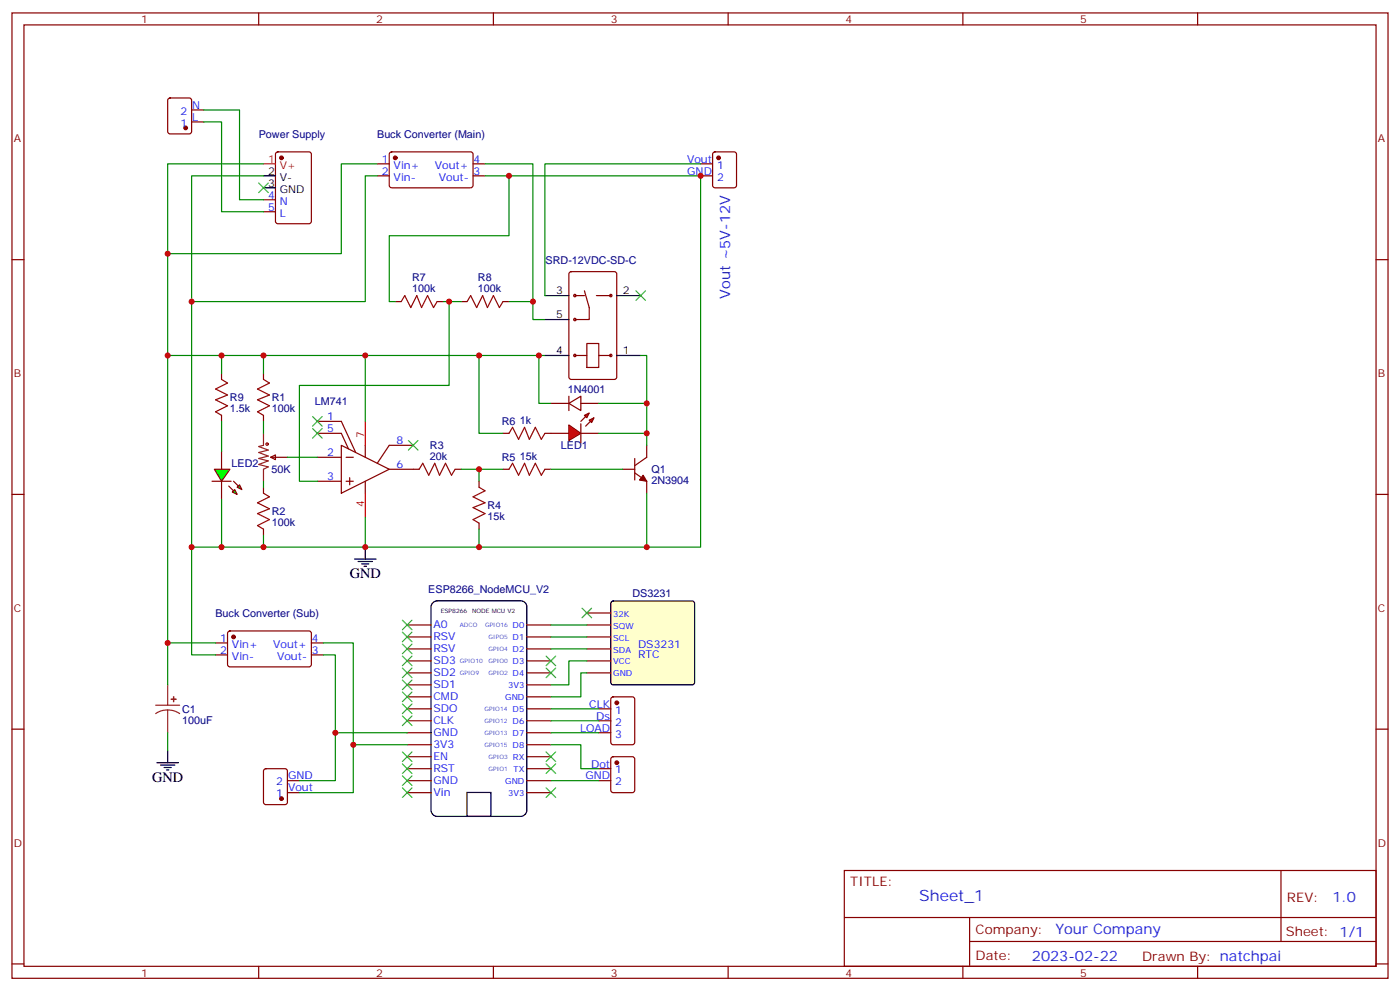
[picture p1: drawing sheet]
<svg xmlns="http://www.w3.org/2000/svg" width="412mm" height="292mm" viewBox="0 0 412 292" stroke-linecap="round" stroke-linejoin="round" font-family="sans-serif">
<g fill="none" stroke="#870000" stroke-width=".35">
<path d="M3.5 3.8h405.4v284.3h-405.4zM7.1 7.3h398.2v277.3h-398.2zM76.2 3.8v3.5M145.3 3.8v3.5M214.5 3.8v3.5M283.6 3.8v3.5M352.8 3.8v3.5M3.5 76.5h3.6M405.3 76.5h3.6M3.5 145.6h3.6M405.3 145.6h3.6M3.5 214.8h3.6"/>
<path d="M405.3 214.8h3.6M248.7 256.4h156.6v28.2h-156.6zM377.3 256.4v20.9M248.7 270.2h156.5M285.6 277.3h119.6M285.6 270.2v14.2M3.5 283.9h3.6M76.2 284.6v3.5M145.3 284.6v3.5M214.5 284.6v3.5M283.6 284.6v3.5M352.8 284.6v3.5"/>
<path d="M405.3 283.9h3.6"/>
</g>
<path d="M180.2 177.2l.4-.2h23.3l.5 .2 .2 .5v23.3l-.2 .5-.5 .2h-23.3l-.5-.2-.2-.5v-23.3z" fill="#ffc" stroke="#000" stroke-width=".35"/>
<g fill="none" stroke="#870000" stroke-width=".35">
<path d="M49.6 29.1l.5-.2h5.6l.7 .4v9.4l-.4 .7h-5.9l-.7-.4v-9.4zM56.4 35.9h3.6M56.4 32.4h3.6M77.6 58.8h3.5M81.4 44.9l.4-.2h9.2l.7 .5v20l-.4 .6-9.5 .1-.6-.5-.1-20zM111.1 48.3h3.6M111.1 51.8h3.6M114.9 44.9l.5-.2 23.5 .1 .4 .6v9.5l-.7 .4-23.5-.1-.4-.6v-9.2zM139.3 48.3h3.6M139.3 51.8h3.6M77.6 62.4h3.5M167.8 80.2l.5-.2h12.7l.6 .4 .1 30.7-.5 .6-12.9 .1-.7-.5v-30.6z"/>
<path d="M169.3 87.1h2.9M172.2 85.7l1.4 4.9v3.5h-4.3M175.7 87.1h4.2M77.6 110v1.8M162.3 118.8h5.3M167.6 118.8l3.5-2.1v4.2zM167.6 116.7v4.2M169.3 104.7h3.6M171.1 118.8h5.3M172.9 101.2h3.5v7h-3.5zM176.4 104.7h3.5M77.6 122.3v1.8"/>
<path d="M79.7 134.7l1.4-.7v1.4zM79.7 134.7h5M93.5 134.7h7M93.5 127.6h7l2.2 4.6M93.5 124.1h7l4.3 9.2M100.5 131.2l14.2 7-14.2 7.1zM102 134.7h2.1M107.6 131.2v3.5M114.7 138.2h8.8M121.7 131.2h-7l-3.6 5.3M134.1 138.2h1.7M148.2 138.2h1.7"/>
<path d="M160.5 138.2h1.8M183.4 138.2h3.6M187 139.3l3.5 2.4v3.6M187 135v6.4M190.5 131.2v3.5l-3.5 2.5M77.6 143.5v1.8M77.6 155.9v1.7M93.5 141.7h7M102 141.7h2.1M103 140.7v2.1M107.6 141.7v3.6M141.1 141.7v1.8"/>
<path d="M141.1 154.1v1.8M63.5 189.4h3.5M63.5 192.9h3.5M67.3 186l.4-.2 23.6 .1 .4 .6v9.5l-.7 .4h-23.5l-.5-.7v-9.2zM91.7 189.4h3.5M91.7 192.9h3.5M119.9 184.1h7.1M119.9 187.6h7.1M119.9 191.1h7.1M119.9 194.7h7.1M119.9 198.2h7.1M155.2 184.1h7.1"/>
<path d="M155.2 187.6h7.1M155.2 191.1h7.1M155.2 194.7h7.1M155.2 198.2h7.1M172.9 180.6h7M172.9 184.1h7M172.9 187.6h7M172.9 191.1h7M172.9 194.7h7M172.9 198.2h7M119.9 208.8h7.1M119.9 215.8h7.1"/>
<path d="M119.9 219.4h7.1M119.9 201.7h7.1M119.9 205.2h7.1M119.9 212.3h7.1M155.2 208.8h7.1M155.2 215.8h7.1M155.2 219.4h7.1M155.2 201.7h7.1M155.2 205.2h7.1M155.2 212.3h7.1M176.4 208.8h3.5M176.4 215.8h3.5"/>
<path d="M176.4 212.3h3.5M180.2 205.5l.4-.3h5.7l.6 .5 .1 13-.5 .6-5.9 .1-.6-.5-.1-12.9zM77.8 226.6l.5-.2h5.7l.6 .4 .1 9.5-.5 .6-5.9 .1-.6-.5-.1-9.4zM84.7 233.5h3.5M84.7 229.9h3.5M119.9 222.9h7.1M119.9 226.4h7.1M119.9 233.5h7.1M119.9 229.9h7.1M155.2 222.9h7.1M155.2 226.4h7.1M155.2 233.5h7.1"/>
<path d="M155.2 229.9h7.1M176.4 226.4h3.5M176.4 229.9h3.5M180.2 223.1l.4-.2h5.7l.6 .4 .1 9.5-.5 .6-5.9 .1-.6-.5-.1-9.4z"/>
<circle cx="169.3" cy="94.1" r=".35"/>
<circle cx="169.3" cy="87.1" r=".35"/>
<circle cx="179.9" cy="87.1" r=".35"/>
<circle cx="169.3" cy="104.7" r=".35"/>
<circle cx="179.9" cy="104.7" r=".35"/>
</g>
<g fill="none" stroke="#000" stroke-width=".35">
<path d="M77.6 51.8h3.5M77.6 55.3h3.5M160.5 87.1h7.1M160.5 94.1h7.1M181.7 87.1h7M160.5 104.7h7.1M181.7 104.7h7M104.4 164.7h6.4M105.5 165.4h4.2M106.5 166.1h2.2M107.2 166.8h.7M107.6 161.1v3.6"/>
<path d="M127.6 177.5l1.1-.5h24.7a1.76 1.76 0 0 1 1.8 1.7v60a1.89 1.89 0 0 1-1.8 1.8h-24.7a1.89 1.89 0 0 1-1.7-1.8v-60zM137.5 233.4h7.1v7.1h-7.1z"/>
</g>
<g fill="none" stroke="#008700" stroke-width=".35">
<path d="M60 35.9h5.3v26.5h12.3M60 32.4h10.6v26.4h7M49.4 104.7h58.2v19.4M84.7 134.7h8.8M162.3 138.2h21.1M107.6 152.3v8.8h-51.2M190.5 145.3v15.8h-82.9M95.2 192.9h3.6v22.9h21.1M95.2 189.4h8.9v30h15.8M162.3 184.1h10.6M162.3 187.6h10.6M162.3 191.1h10.6"/>
<path d="M172.9 194.7h-5.3v7h-5.3M172.9 198.2h-1.8v7h-8.8M98.8 215.8v14.1h-10.6M104.1 219.4v14.1h-15.9M162.3 219.4h8.8v7h5.3M162.3 208.8h14.1M162.3 212.3h14.1M162.3 215.8h14.1M162.3 229.9h14.1"/>
</g>
<g fill="#870000" stroke="#870000" stroke-width=".35">
<path d="M189.4 140l1.1 1.7-2.1-.3z"/>
<circle cx="181.7" cy="207" r=".53"/>
<circle cx="82.9" cy="235.2" r=".53"/>
<circle cx="181.7" cy="224.6" r=".53"/>
<circle cx="68.8" cy="187.6" r=".53"/>
<circle cx="116.4" cy="46.5" r=".53"/>
<circle cx="82.9" cy="46.5" r=".53"/>
<circle cx="54.7" cy="37.7" r=".53"/>
</g>
<g fill="none" stroke="#3c3" stroke-width=".35">
<path d="M76.2 53.9l2.8 2.8M79 53.9l-2.8 2.8M92.1 122.7l2.8 2.8M92.1 126.2l2.8 2.8M94.9 122.7l-2.8 2.8M94.9 126.2l-2.8 2.8M120.3 129.8l2.8 2.8M123.1 129.8l-2.8 2.8M171.4 179.1l2.9 2.9M174.3 179.1l-2.9 2.9M118.5 182.7l2.9 2.8M118.5 186.2l2.9 2.8"/>
<path d="M118.5 189.7l2.9 2.8M118.5 193.3l2.9 2.8M118.5 196.8l2.9 2.8M121.4 182.7l-2.9 2.8M121.4 186.2l-2.9 2.8M121.4 189.7l-2.9 2.8M121.4 193.3l-2.9 2.8M121.4 196.8l-2.9 2.8M160.9 193.3l2.8 2.8M160.9 196.8l2.8 2.8M163.7 193.3l-2.8 2.8M163.7 196.8l-2.8 2.8"/>
<path d="M118.5 200.3l2.9 2.8M118.5 203.8l2.9 2.9M118.5 207.4l2.9 2.8M118.5 210.9l2.9 2.8M121.4 200.3l-2.9 2.8M121.4 203.8l-2.9 2.9M121.4 207.4l-2.9 2.8M121.4 210.9l-2.9 2.8M118.5 221.5l2.9 2.8M118.5 225l2.9 2.8M118.5 228.5l2.9 2.9M118.5 232.1l2.9 2.8"/>
<path d="M121.4 232.1l-2.9 2.8M121.4 221.5l-2.9 2.8M121.4 225l-2.9 2.8M121.4 228.5l-2.9 2.9M160.9 221.5l2.8 2.8M160.9 225l2.8 2.8M160.9 232.1l2.8 2.8M163.7 221.5l-2.8 2.8M163.7 225l-2.8 2.8M163.7 232.1l-2.8 2.8"/>
</g>
<path d="M77.6 48.3h3.5M107.6 124.1v7.1M107.6 145.3v7" fill="none" stroke="#f00" stroke-width=".35"/>
<g fill="none" stroke="#a10000" stroke-width=".35">
<path d="M77.6 111.8l1.8 1-3.6 1.8 3.6 1.7-3.6 1.5 3.6 1.7-3.6 1.8 1.8 1M123.5 138.2l1-1.7 1.8 3.5 1.8-3.5 1.4 3.5 1.7-3.5 1.8 3.5 1.1-1.8M149.9 138.2l1.1-1.7 1.8 3.5 1.7-3.5 1.4 3.5 1.8-3.5 1.8 3.5 1-1.8M77.6 145.3l1.8 1-3.6 1.8 3.6 1.8-3.6 1.4 3.6 1.7-3.6 1.8 1.8 1.1M141.1 143.5l1.8 1.1-3.6 1.7 3.6 1.8-3.6 1.4 3.6 1.8-3.6 1.7 1.8 1.1"/>
<circle cx="78.7" cy="130.8" r=".35"/>
</g>
<path d="M77.6 127.6v3.6l-1.4 .3 2.8 1.1-2.8 .7 2.8 1-2.8 .7 2.8 .7-2.8 1.1 2.8 .7-1.4 .7v3.5" fill="none" stroke="#8c2424" stroke-width=".35"/>
<g fill="#f00" stroke="#870000" stroke-width=".35">
<path d="M167.6 125.2l3.5 2.4-3.5 2.2z"/>
<path d="M171.1 124.8v5.7z"/>
</g>
<g fill="#870000" stroke="#870000" stroke-width=".35">
<path d="M171.1 124.1l1.4-1.4z"/>
<path d="M173.9 124.1l-1.4 1.4z"/>
</g>
<g fill="#f00" stroke="#870000" stroke-width=".35">
<path d="M172.2 122.3l1.4-.7-.7 1.4z"/>
<path d="M173.6 123.8l1.4-.8-.7 1.5z"/>
</g>
<path d="M206.4 48.3h3.5M206.4 51.8h3.5M210.1 44.9l.5-.2h5.7l.6 .5 .1 9.4-.5 .7h-5.9l-.6-.4-.1-9.5zM116.4 88.8h1.8M128.8 88.8h1.7M135.8 88.8h1.8M148.2 88.8h1.7M65.3 132.9v5.3M148.2 127.6h1.7M160.5 127.6h7.1M171.1 127.6h5.3M65.3 141.7v5.3" fill="none" stroke="#870000" stroke-width=".35"/>
<path d="M118.2 88.8l1-1.7 1.8 3.5 1.8-3.5 1.4 3.5 1.7-3.5 1.8 3.5 1.1-1.8M137.6 88.8l1-1.7 1.8 3.5 1.8-3.5 1.4 3.5 1.7-3.5 1.8 3.5 1.1-1.8M149.9 127.6l1.1-1.7 1.8 3.5 1.7-3.5 1.4 3.5 1.8-3.5 1.8 3.5 1-1.8" fill="none" stroke="#a10000" stroke-width=".35"/>
<g fill="none" stroke="#008700" stroke-width=".35">
<path d="M77.6 51.8h-21.2v141.1h7.1M77.6 48.3h-28.2v153.4M111.1 48.3h-10.6v26.4h-51.1M142.9 48.3h14.1v45.8h3.5M142.9 51.8h63.5v109.3h-15.9M206.4 48.3h-45.9v38.8M130.5 88.8h5.3M107.6 104.7h33.5v22.9h7.1M141.1 104.7h19.4M158.7 104.7v14.1h3.6M176.4 118.8h14.1v8.8M188.7 104.7h1.8v14.1"/>
<path d="M148.2 138.2h-7.1v3.5M176.4 127.6h14.1v3.6M141.1 155.9v5.2M49.4 215.8v5.3"/>
</g>
<circle cx="211.7" cy="46.5" r=".53" fill="#870000" stroke="#870000" stroke-width=".35"/>
<path d="M187.3 85.7l2.8 2.8M190.1 85.7l-2.8 2.8" fill="none" stroke="#3c3" stroke-width=".35"/>
<path d="M45.9 207.7h7M49.4 209.1l-1.9 .3-1.6 .8M49.4 209.1l1.8 .3 1.7 .8M49.4 201.7v6M49.4 209.1v6.7" fill="none" stroke="#8c2424" stroke-width=".35"/>
<g fill="#8c2424" stroke="#8c2424" stroke-width=".35">
<path d="M50.4 206h1.5z"/>
<path d="M51.1 205.2l.1 1.5z"/>
</g>
<path d="M46.2 224.6h6.4M47.3 225.4h4.2M48.3 226.1h2.1M49 226.8h.7M49.4 221.1v3.5" fill="none" stroke="#000" stroke-width=".35"/>
<g fill="#0f0" stroke="#870000" stroke-width=".35">
<path d="M68.4 144.9l.7-.7 .7 1.4z"/>
<path d="M69.8 143.5l.8-.7 .7 1.4z"/>
</g>
<g fill="#870000" stroke="#870000" stroke-width=".35">
<path d="M67.4 143.2l1.4 1.4z"/>
<path d="M68.8 141.7l1.4 1.5z"/>
</g>
<path d="M62.4 141.7h5.7z" fill="#f00" stroke="#870000" stroke-width=".35"/>
<path d="M63.1 138.2h4.6l-2.4 3.5z" fill="#0f0" stroke="#870000" stroke-width=".35"/>
<path d="M65.3 111.8l1.7 1-3.5 1.8 3.5 1.7-3.5 1.5 3.5 1.7-3.5 1.8 1.8 1" fill="none" stroke="#a10000" stroke-width=".35"/>
<path d="M65.3 110v1.8M65.3 122.3v1.8" fill="none" stroke="#870000" stroke-width=".35"/>
<g fill="none" stroke="#008700" stroke-width=".35">
<path d="M111.1 51.8h-3.5v37h-51.2M149.9 51.8v17.6h-35.2v19.4h1.7M132.3 88.8v24.7h-44.1v28.2h5.3M149.9 88.8h7.1M65.3 104.7v5.3M77.6 104.7v5.3M65.3 124.1v8.8M77.6 124.1v3.5M135.8 138.2h5.3M65.3 147v14.1M77.6 141.7v1.8M77.6 157.6v3.5"/>
<path d="M49.4 189.4h14.1"/>
</g>
<g fill="#c00">
<circle cx="104.1" cy="219.4" r=".88"/>
<circle cx="107.6" cy="104.7" r=".88"/>
<circle cx="141.1" cy="104.7" r=".88"/>
<circle cx="190.5" cy="127.6" r=".88"/>
<circle cx="158.8" cy="104.7" r=".88"/>
<circle cx="190.5" cy="118.8" r=".88"/>
<circle cx="98.8" cy="215.8" r=".88"/>
<circle cx="190.5" cy="161.1" r=".88"/>
<circle cx="65.3" cy="104.7" r=".88"/>
<circle cx="77.6" cy="104.7" r=".88"/>
<circle cx="49.4" cy="104.7" r=".88"/>
<circle cx="49.4" cy="74.7" r=".88"/>
<circle cx="49.4" cy="189.4" r=".88"/>
<circle cx="141.1" cy="138.2" r=".88"/>
<circle cx="141.1" cy="161.1" r=".88"/>
<circle cx="77.6" cy="161.1" r=".88"/>
<circle cx="65.3" cy="161.1" r=".88"/>
<circle cx="107.6" cy="161.1" r=".88"/>
<circle cx="206.4" cy="51.8" r=".88"/>
<circle cx="132.3" cy="88.8" r=".88"/>
<circle cx="149.9" cy="51.8" r=".88"/>
<circle cx="157" cy="88.8" r=".88"/>
<circle cx="56.4" cy="88.8" r=".88"/>
<circle cx="56.4" cy="161.1" r=".88"/>
</g>
<text font-size="4.6" fill="#00f" x="270.8" y="265.4">Sheet_1</text>
<g font-size="4.2" fill="#00f">
<text x="215.1" y="88" transform="rotate(-90 215.1 88)">Vout ~5V-12V</text>
<text x="392.5" y="265.7">1.0</text>
<text x="310.9" y="275.2">Your Company</text>
<text x="304" y="283">2023-02-22</text>
</g>
<g font-size="4.2">
<text x="103" y="170.3">GND</text>
<text x="44.8" y="230.3">GND</text>
</g>
<g font-size="3.9" fill="#800">
<text x="250.5" y="261">TITLE:</text>
<text x="379.1" y="265.7">REV:</text>
<text x="287.4" y="275.2">Company:</text>
<text x="378.7" y="275.8">Sheet: 1/1</text>
<text x="287.4" y="282.9">Date:</text>
<text x="336.4" y="282.9">Drawn By: natchpai</text>
</g>
<g font-size="3.2" fill="#800">
<text x="41.6" y="6.8">1</text>
<text x="110.8" y="6.8">2</text>
<text x="179.9" y="6.8">3</text>
<text x="249.1" y="6.8">4</text>
<text x="318.2" y="6.8">5</text>
<text x="4.1" y="41.9">A</text>
<text x="405.9" y="41.9">A</text>
<text x="4.1" y="111.1">B</text>
<text x="405.9" y="111.1">B</text>
<text x="4.1" y="180.2">C</text>
<text x="405.9" y="180.2">C</text>
<text x="4.1" y="249.3">D</text>
<text x="405.9" y="249.3">D</text>
<text x="41.6" y="287.6">1</text>
<text x="110.8" y="287.6">2</text>
<text x="179.9" y="287.6">3</text>
<text x="249.1" y="287.6">4</text>
<text x="318.2" y="287.6">5</text>
</g>
<g font-size="3.2" fill="#00f">
<text x="53.1" y="33.8">2</text>
<text x="56.6" y="35.6">L</text>
<text x="56.6" y="32">N</text>
<text x="53.1" y="37.3">1</text>
<text x="112.5" y="47.9">1</text>
<text x="139.5" y="47.9">4</text>
<text x="202.4" y="47.9">Vout</text>
<text x="112.5" y="51.4">2</text>
<text x="116" y="49.7">Vin+</text>
<text x="116" y="53.2">Vin-</text>
<text x="128.1" y="49.7">Vout+</text>
<text x="129.3" y="53.2">Vout-</text>
<text x="139.5" y="51.4">3</text>
<text x="202.4" y="51.4">GND</text>
<text x="211.2" y="49.7">1</text>
<text x="211.2" y="53.2">2</text>
<text x="78.9" y="58.5">4</text>
<text x="78.9" y="62">5</text>
<text x="82.4" y="60.3">N</text>
<text x="82.4" y="63.8">L</text>
<text x="96.4" y="123.8">1</text>
<text x="96.4" y="127.3">5</text>
<text x="116.8" y="130.8">8</text>
<text x="96.4" y="134.3">2</text>
<text x="116.8" y="137.9">6</text>
<text x="96.4" y="141.4">3</text>
<text x="127.7" y="185.1">A0</text>
<text x="64.8" y="189">1</text>
<text x="68.3" y="190.8">Vin+</text>
<text x="80.5" y="190.8">Vout+</text>
<text x="91.9" y="189">4</text>
<text x="127.7" y="188.6">RSV</text>
<text x="187.9" y="190.7">DS3231</text>
<text x="64.8" y="192.5">2</text>
<text x="68.3" y="194.3">Vin-</text>
<text x="81.6" y="194.3">Vout-</text>
<text x="91.9" y="192.5">3</text>
<text x="127.7" y="192.1">RSV</text>
<text x="127.7" y="195.7">SD3</text>
<text x="187.9" y="193.9">RTC</text>
<text x="127.7" y="199.2">SD2</text>
<text x="127.7" y="202.7">SD1</text>
<text x="127.7" y="206.2">CMD</text>
<text x="127.7" y="209.8">SDO</text>
<text x="173.6" y="208.4">CLK</text>
<text x="127.7" y="213.3">CLK</text>
<text x="170.9" y="215.5">LOAD</text>
<text x="175.6" y="211.9">Ds</text>
<text x="181.2" y="210.2">1</text>
<text x="181.2" y="213.7">2</text>
<text x="127.7" y="216.8">GND</text>
<text x="127.7" y="220.4">3V3</text>
<text x="181.2" y="217.2">3</text>
<text x="127.7" y="227.4">RST</text>
<text x="127.7" y="223.9">EN</text>
<text x="174.1" y="226.1">Dot</text>
<text x="181.2" y="227.8">1</text>
<text x="81.3" y="231.4">2</text>
<text x="84.8" y="233.1">Vout</text>
<text x="84.8" y="229.6">GND</text>
<text x="127.7" y="230.9">GND</text>
<text x="172.5" y="229.6">GND</text>
<text x="181.2" y="231.4">2</text>
<text x="81.3" y="234.9">1</text>
<text x="127.7" y="234.5">Vin</text>
</g>
<g font-size="3.2" fill="#000080">
<text x="76.2" y="40.6">Power Supply</text>
<text x="111.1" y="40.6">Buck Converter (Main)</text>
<text x="160.7" y="77.7">SRD-12VDC-SD-C</text>
<text x="121.4" y="82.8">R7</text>
<text x="140.8" y="82.8">R8</text>
<text x="121.4" y="86">100k</text>
<text x="140.8" y="86">100k</text>
<text x="67.7" y="118.2">R9</text>
<text x="80.1" y="118.2">R1</text>
<text x="92.8" y="119.3">LM741</text>
<text x="167.2" y="115.6">1N4001</text>
<text x="67.7" y="121.4">1.5k</text>
<text x="80.1" y="121.4">100k</text>
<text x="147.8" y="125.3">R6</text>
<text x="153.1" y="124.8">1k</text>
<text x="68.2" y="137.6">LED2</text>
<text x="126.7" y="135.4">20k</text>
<text x="126.7" y="132.2">R3</text>
<text x="147.8" y="135.9">R5</text>
<text x="153.1" y="135.4">15k</text>
<text x="165.2" y="132.3">LED1</text>
<text x="80" y="139.4">50K</text>
<text x="191.9" y="142.5">2N3904</text>
<text x="191.9" y="139.4">Q1</text>
<text x="143.6" y="149.9">R4</text>
<text x="80.1" y="154.9">100k</text>
<text x="80.1" y="151.7">R2</text>
<text x="143.6" y="153.1">15k</text>
<text x="126.2" y="174.6">ESP8266_NodeMCU_V2</text>
<text x="186.3" y="176">DS3231</text>
<text x="63.5" y="181.7">Buck Converter (Sub)</text>
<text x="53.6" y="209.9">C1</text>
<text x="53.6" y="213.1">100uF</text>
</g>
<g font-size="3.2" fill="#f00">
<text x="78.9" y="47.9">1</text>
<text x="82.4" y="49.7">V+</text>
<text x="107.2" y="129" transform="rotate(-90 107.2 129)">7</text>
<text x="107.2" y="149.4" transform="rotate(-90 107.2 149.4)">4</text>
</g>
<g font-size="3.2">
<text x="78.9" y="51.4">2</text>
<text x="82.4" y="53.2">V-</text>
<text x="78.9" y="55">3</text>
<text x="82.4" y="56.7">GND</text>
<text x="163.8" y="86.7">3</text>
<text x="183.4" y="86.7">2</text>
<text x="163.8" y="93.8">5</text>
<text x="163.8" y="104.4">4</text>
<text x="183.4" y="104.4">1</text>
</g>
<g font-size="2.5" fill="#00f">
<text x="151" y="185.1">D0</text>
<text x="180.6" y="181.6">32K</text>
<text x="180.6" y="185.1">SQW</text>
<text x="151" y="188.6">D1</text>
<text x="180.6" y="188.7">SCL</text>
<text x="151" y="195.7">D3</text>
<text x="151" y="192.1">D2</text>
<text x="180.6" y="192.2">SDA</text>
<text x="180.6" y="195.7">VCC</text>
<text x="149.7" y="202.7">3V3</text>
<text x="151" y="199.2">D4</text>
<text x="180.6" y="199.2">GND</text>
<text x="148.8" y="206.2">GND</text>
<text x="151" y="209.8">D5</text>
<text x="151" y="213.3">D6</text>
<text x="151" y="220.4">D8</text>
<text x="151" y="216.8">D7</text>
<text x="151.1" y="223.9">RX</text>
<text x="151.3" y="227.4">TX</text>
<text x="148.8" y="230.9">GND</text>
<text x="149.7" y="234.5">3V3</text>
</g>
<g font-size="1.8">
<text x="129.8" y="180.6">ESP8266</text>
<text x="139.1" y="180.6">NODE MCU V2</text>
</g>
<g font-size="1.8" fill="#06f">
<text x="135.5" y="184.8">ADCO</text>
<text x="142.9" y="184.8">GPIO16</text>
<text x="143.9" y="188.3">GIPO5</text>
<text x="143.9" y="191.8">GPIO4</text>
<text x="135.5" y="195.4">GPIO10</text>
<text x="143.9" y="195.4">GPIO0</text>
<text x="135.5" y="198.9">GPIO9</text>
<text x="143.9" y="198.9">GPIO2</text>
<text x="142.7" y="209.5">GPIO14</text>
<text x="142.7" y="213">GPIO12</text>
<text x="142.7" y="216.5">GPIO13</text>
<text x="142.7" y="220.1">GPIO15</text>
<text x="143.9" y="223.6">GPIO3</text>
<text x="143.9" y="227.1">GPIO1</text>
</g>
</svg>
